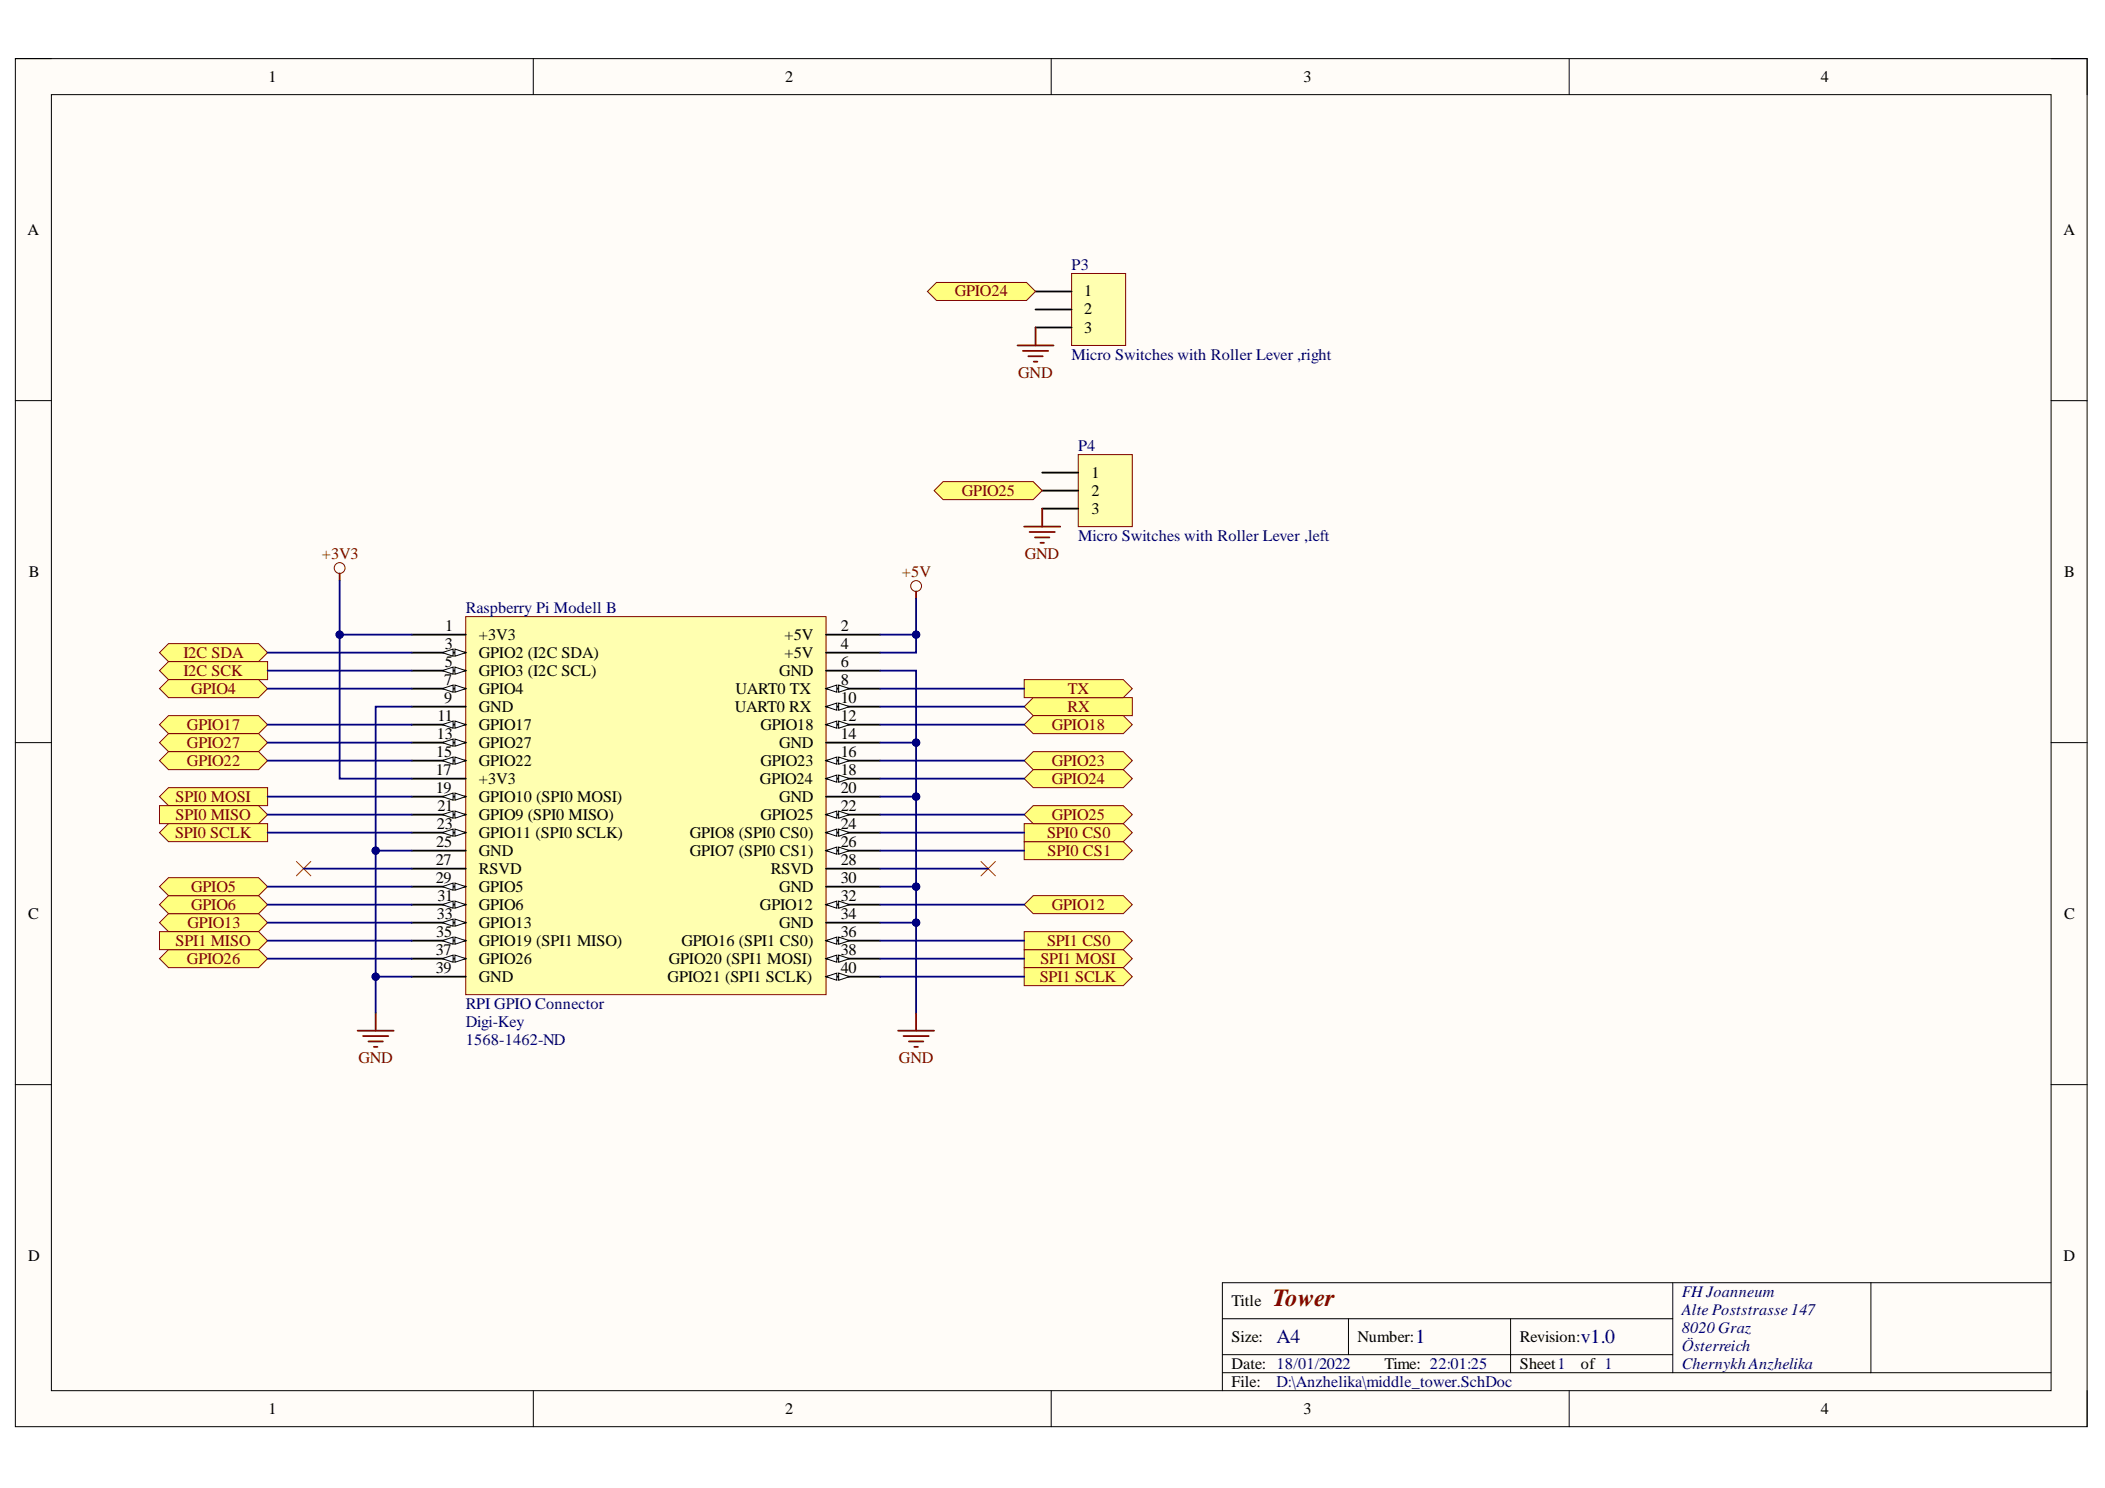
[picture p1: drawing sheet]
<svg xmlns="http://www.w3.org/2000/svg" width="297mm" height="210mm" viewBox="0 0 297 210" stroke-linecap="round" stroke-linejoin="round" font-family="sans-serif">
<path d="M2.2 8.3h292.3v193h-292.3z" fill-rule="evenodd" fill="#fffcf8"/>
<path d="M2.2 8.3h292.3v193h-292.3z" fill="none" stroke="#000" stroke-width=".14"/>
<path d="M7.3 13.3h282.1v182.9h-282.1z" fill-rule="evenodd" fill="#fffcf8"/>
<g fill="none" stroke="#000" stroke-width=".14">
<path d="M2.2 8.3h5.1M7.3 13.3h282.1v182.9h-282.1zM75.3 8.3v5M148.3 8.3v5M221.4 8.3v5M289.4 8.3h5.1v5M2.2 56.5h5.1M289.4 56.5h5.1M2.2 104.8h5.1M289.4 104.8h5.1M2.2 153h5.1M289.4 153h5.1"/>
<path d="M75.3 196.2v5.1M148.3 196.2v5.1M172.5 186h63.5M172.5 193.6h116.9M172.5 191.1h63.5M190.3 186v5.1M213.2 186v7.6M221.4 196.2v5.1M236 180.9v12.7M264 180.9v12.7M289.4 180.9h-116.9v15.3M294.5 196.2v5.1"/>
</g>
<path d="M65.7 87h50.9v53.3h-50.9z" fill-rule="evenodd" fill="#ffffb0"/>
<path d="M65.7 87h50.9v53.3h-50.9z" fill="none" stroke="#800000" stroke-width=".14"/>
<path d="M58.1 92.1h7.6M116.6 89.5h7.6" fill="none" stroke="#000" stroke-width=".25"/>
<path d="M64.2 91.6l1.5 .5-1.5 .5z" fill="#f8fcff"/>
<path d="M64.2 91.6l1.5 .5-1.5 .5z" fill="none" stroke="#000" stroke-width=".14"/>
<path d="M62.4 92.1l1.5-.5v1z" fill="#f8fcff"/>
<path d="M62.4 92.1l1.5-.5v1z" fill="none" stroke="#000" stroke-width=".14"/>
<path d="M58.1 94.6h7.6M116.6 92.1h7.6" fill="none" stroke="#000" stroke-width=".25"/>
<path d="M64.2 94.1l1.5 .5-1.5 .5z" fill="#f8fcff"/>
<path d="M64.2 94.1l1.5 .5-1.5 .5z" fill="none" stroke="#000" stroke-width=".14"/>
<path d="M62.4 94.6l1.5-.5v1z" fill="#f8fcff"/>
<path d="M62.4 94.6l1.5-.5v1z" fill="none" stroke="#000" stroke-width=".14"/>
<path d="M58.1 97.1h7.6M116.6 94.6h7.6" fill="none" stroke="#000" stroke-width=".25"/>
<path d="M64.2 96.6l1.5 .5-1.5 .6z" fill="#f8fcff"/>
<path d="M64.2 96.6l1.5 .5-1.5 .6z" fill="none" stroke="#000" stroke-width=".14"/>
<path d="M62.4 97.1l1.5-.5v1.1z" fill="#f8fcff"/>
<path d="M62.4 97.1l1.5-.5v1.1z" fill="none" stroke="#000" stroke-width=".14"/>
<path d="M116.6 97.1h7.6" fill="none" stroke="#000" stroke-width=".25"/>
<path d="M116.6 97.1l1.5-.5v1.1z" fill="#f8fcff"/>
<path d="M116.6 97.1l1.5-.5v1.1z" fill="none" stroke="#000" stroke-width=".14"/>
<path d="M118.3 96.6l1.6 .5-1.6 .6z" fill="#f8fcff"/>
<path d="M118.3 96.6l1.6 .5-1.6 .6z" fill="none" stroke="#000" stroke-width=".14"/>
<path d="M58.1 99.7h7.6M116.6 99.7h7.6" fill="none" stroke="#000" stroke-width=".25"/>
<path d="M116.6 99.7l1.5-.5v1z" fill="#f8fcff"/>
<path d="M116.6 99.7l1.5-.5v1z" fill="none" stroke="#000" stroke-width=".14"/>
<path d="M118.3 99.2l1.6 .5-1.6 .5z" fill="#f8fcff"/>
<path d="M118.3 99.2l1.6 .5-1.6 .5z" fill="none" stroke="#000" stroke-width=".14"/>
<path d="M58.1 102.2h7.6" fill="none" stroke="#000" stroke-width=".25"/>
<path d="M64.2 101.7l1.5 .5-1.5 .5z" fill="#f8fcff"/>
<path d="M64.2 101.7l1.5 .5-1.5 .5z" fill="none" stroke="#000" stroke-width=".14"/>
<path d="M62.4 102.2l1.5-.5v1z" fill="#f8fcff"/>
<path d="M62.4 102.2l1.5-.5v1z" fill="none" stroke="#000" stroke-width=".14"/>
<path d="M116.6 102.2h7.6" fill="none" stroke="#000" stroke-width=".25"/>
<path d="M116.6 102.2l1.5-.5v1z" fill="#f8fcff"/>
<path d="M116.6 102.2l1.5-.5v1z" fill="none" stroke="#000" stroke-width=".14"/>
<path d="M118.3 101.7l1.6 .5-1.6 .5z" fill="#f8fcff"/>
<path d="M118.3 101.7l1.6 .5-1.6 .5z" fill="none" stroke="#000" stroke-width=".14"/>
<path d="M58.1 104.8h7.6" fill="none" stroke="#000" stroke-width=".25"/>
<path d="M64.2 104.3l1.5 .5-1.5 .5z" fill="#f8fcff"/>
<path d="M64.2 104.3l1.5 .5-1.5 .5z" fill="none" stroke="#000" stroke-width=".14"/>
<path d="M62.4 104.8l1.5-.5v1z" fill="#f8fcff"/>
<path d="M62.4 104.8l1.5-.5v1z" fill="none" stroke="#000" stroke-width=".14"/>
<path d="M58.1 107.3h7.6M116.6 104.8h7.6" fill="none" stroke="#000" stroke-width=".25"/>
<path d="M64.2 106.8l1.5 .5-1.5 .5z" fill="#f8fcff"/>
<path d="M64.2 106.8l1.5 .5-1.5 .5z" fill="none" stroke="#000" stroke-width=".14"/>
<path d="M62.4 107.3l1.5-.5v1z" fill="#f8fcff"/>
<path d="M62.4 107.3l1.5-.5v1z" fill="none" stroke="#000" stroke-width=".14"/>
<path d="M116.6 107.3h7.6" fill="none" stroke="#000" stroke-width=".25"/>
<path d="M116.6 107.3l1.5-.5v1z" fill="#f8fcff"/>
<path d="M116.6 107.3l1.5-.5v1z" fill="none" stroke="#000" stroke-width=".14"/>
<path d="M118.3 106.8l1.6 .5-1.6 .5z" fill="#f8fcff"/>
<path d="M118.3 106.8l1.6 .5-1.6 .5z" fill="none" stroke="#000" stroke-width=".14"/>
<path d="M58.1 109.8h7.6M116.6 109.8h7.6" fill="none" stroke="#000" stroke-width=".25"/>
<path d="M116.6 109.8l1.5-.5v1z" fill="#f8fcff"/>
<path d="M116.6 109.8l1.5-.5v1z" fill="none" stroke="#000" stroke-width=".14"/>
<path d="M118.3 109.3l1.6 .5-1.6 .5z" fill="#f8fcff"/>
<path d="M118.3 109.3l1.6 .5-1.6 .5z" fill="none" stroke="#000" stroke-width=".14"/>
<path d="M58.1 112.4h7.6" fill="none" stroke="#000" stroke-width=".25"/>
<path d="M64.2 111.9l1.5 .5-1.5 .5z" fill="#f8fcff"/>
<path d="M64.2 111.9l1.5 .5-1.5 .5z" fill="none" stroke="#000" stroke-width=".14"/>
<path d="M62.4 112.4l1.5-.5v1z" fill="#f8fcff"/>
<path d="M62.4 112.4l1.5-.5v1z" fill="none" stroke="#000" stroke-width=".14"/>
<path d="M58.1 114.9h7.6M116.6 112.4h7.6" fill="none" stroke="#000" stroke-width=".25"/>
<path d="M64.2 114.4l1.5 .5-1.5 .5z" fill="#f8fcff"/>
<path d="M64.2 114.4l1.5 .5-1.5 .5z" fill="none" stroke="#000" stroke-width=".14"/>
<path d="M62.4 114.9l1.5-.5v1z" fill="#f8fcff"/>
<path d="M62.4 114.9l1.5-.5v1z" fill="none" stroke="#000" stroke-width=".14"/>
<path d="M116.6 114.9h7.6" fill="none" stroke="#000" stroke-width=".25"/>
<path d="M116.6 114.9l1.5-.5v1z" fill="#f8fcff"/>
<path d="M116.6 114.9l1.5-.5v1z" fill="none" stroke="#000" stroke-width=".14"/>
<path d="M118.3 114.4l1.6 .5-1.6 .5z" fill="#f8fcff"/>
<path d="M118.3 114.4l1.6 .5-1.6 .5z" fill="none" stroke="#000" stroke-width=".14"/>
<path d="M58.1 117.5h7.6" fill="none" stroke="#000" stroke-width=".25"/>
<path d="M64.2 116.9l1.5 .6-1.5 .5z" fill="#f8fcff"/>
<path d="M64.2 116.9l1.5 .6-1.5 .5z" fill="none" stroke="#000" stroke-width=".14"/>
<path d="M62.4 117.5l1.5-.6v1.1z" fill="#f8fcff"/>
<path d="M62.4 117.5l1.5-.6v1.1z" fill="none" stroke="#000" stroke-width=".14"/>
<path d="M116.6 117.5h7.6" fill="none" stroke="#000" stroke-width=".25"/>
<path d="M116.6 117.5l1.5-.6v1.1z" fill="#f8fcff"/>
<path d="M116.6 117.5l1.5-.6v1.1z" fill="none" stroke="#000" stroke-width=".14"/>
<path d="M118.3 116.9l1.6 .6-1.6 .5z" fill="#f8fcff"/>
<path d="M118.3 116.9l1.6 .6-1.6 .5z" fill="none" stroke="#000" stroke-width=".14"/>
<path d="M58.1 120h7.6M116.6 120h7.6" fill="none" stroke="#000" stroke-width=".25"/>
<path d="M116.6 120l1.5-.5v1z" fill="#f8fcff"/>
<path d="M116.6 120l1.5-.5v1z" fill="none" stroke="#000" stroke-width=".14"/>
<path d="M118.3 119.5l1.6 .5-1.6 .5z" fill="#f8fcff"/>
<path d="M118.3 119.5l1.6 .5-1.6 .5z" fill="none" stroke="#000" stroke-width=".14"/>
<path d="M58.1 122.5h7.6M58.1 125.1h7.6M116.6 122.5h7.6" fill="none" stroke="#000" stroke-width=".25"/>
<path d="M64.2 124.6l1.5 .5-1.5 .5z" fill="#f8fcff"/>
<path d="M64.2 124.6l1.5 .5-1.5 .5z" fill="none" stroke="#000" stroke-width=".14"/>
<path d="M62.4 125.1l1.5-.5v1z" fill="#f8fcff"/>
<path d="M62.4 125.1l1.5-.5v1z" fill="none" stroke="#000" stroke-width=".14"/>
<path d="M58.1 127.6h7.6M116.6 125.1h7.6" fill="none" stroke="#000" stroke-width=".25"/>
<path d="M64.2 127.1l1.5 .5-1.5 .5z" fill="#f8fcff"/>
<path d="M64.2 127.1l1.5 .5-1.5 .5z" fill="none" stroke="#000" stroke-width=".14"/>
<path d="M62.4 127.6l1.5-.5v1z" fill="#f8fcff"/>
<path d="M62.4 127.6l1.5-.5v1z" fill="none" stroke="#000" stroke-width=".14"/>
<path d="M116.6 127.6h7.6" fill="none" stroke="#000" stroke-width=".25"/>
<path d="M116.6 127.6l1.5-.5v1z" fill="#f8fcff"/>
<path d="M116.6 127.6l1.5-.5v1z" fill="none" stroke="#000" stroke-width=".14"/>
<path d="M118.3 127.1l1.6 .5-1.6 .5z" fill="#f8fcff"/>
<path d="M118.3 127.1l1.6 .5-1.6 .5z" fill="none" stroke="#000" stroke-width=".14"/>
<path d="M58.1 130.2h7.6" fill="none" stroke="#000" stroke-width=".25"/>
<path d="M64.2 129.6l1.5 .6-1.5 .5z" fill="#f8fcff"/>
<path d="M64.2 129.6l1.5 .6-1.5 .5z" fill="none" stroke="#000" stroke-width=".14"/>
<path d="M62.4 130.2l1.5-.6v1.1z" fill="#f8fcff"/>
<path d="M62.4 130.2l1.5-.6v1.1z" fill="none" stroke="#000" stroke-width=".14"/>
<path d="M58.1 132.7h7.6M116.6 130.2h7.6" fill="none" stroke="#000" stroke-width=".25"/>
<path d="M64.2 132.2l1.5 .5-1.5 .5z" fill="#f8fcff"/>
<path d="M64.2 132.2l1.5 .5-1.5 .5z" fill="none" stroke="#000" stroke-width=".14"/>
<path d="M62.4 132.7l1.5-.5v1z" fill="#f8fcff"/>
<path d="M62.4 132.7l1.5-.5v1z" fill="none" stroke="#000" stroke-width=".14"/>
<path d="M116.6 132.7h7.6" fill="none" stroke="#000" stroke-width=".25"/>
<path d="M116.6 132.7l1.5-.5v1z" fill="#f8fcff"/>
<path d="M116.6 132.7l1.5-.5v1z" fill="none" stroke="#000" stroke-width=".14"/>
<path d="M118.3 132.2l1.6 .5-1.6 .5z" fill="#f8fcff"/>
<path d="M118.3 132.2l1.6 .5-1.6 .5z" fill="none" stroke="#000" stroke-width=".14"/>
<path d="M58.1 135.2h7.6" fill="none" stroke="#000" stroke-width=".25"/>
<path d="M64.2 134.7l1.5 .5-1.5 .5z" fill="#f8fcff"/>
<path d="M64.2 134.7l1.5 .5-1.5 .5z" fill="none" stroke="#000" stroke-width=".14"/>
<path d="M62.4 135.2l1.5-.5v1z" fill="#f8fcff"/>
<path d="M62.4 135.2l1.5-.5v1z" fill="none" stroke="#000" stroke-width=".14"/>
<path d="M116.6 135.2h7.6" fill="none" stroke="#000" stroke-width=".25"/>
<path d="M116.6 135.2l1.5-.5v1z" fill="#f8fcff"/>
<path d="M116.6 135.2l1.5-.5v1z" fill="none" stroke="#000" stroke-width=".14"/>
<path d="M118.3 134.7l1.6 .5-1.6 .5z" fill="#f8fcff"/>
<path d="M118.3 134.7l1.6 .5-1.6 .5z" fill="none" stroke="#000" stroke-width=".14"/>
<path d="M58.1 137.8h7.6M116.6 137.8h7.6" fill="none" stroke="#000" stroke-width=".25"/>
<path d="M116.6 137.8l1.5-.5v1z" fill="#f8fcff"/>
<path d="M116.6 137.8l1.5-.5v1z" fill="none" stroke="#000" stroke-width=".14"/>
<path d="M118.3 137.3l1.6 .5-1.6 .5z" fill="#f8fcff"/>
<path d="M118.3 137.3l1.6 .5-1.6 .5z" fill="none" stroke="#000" stroke-width=".14"/>
<path d="M58.1 89.5h7.6" fill="none" stroke="#000" stroke-width=".25"/>
<g fill="none" stroke="#800000" stroke-width=".14">
<circle cx="47.9" cy="80.1" r=".76"/>
<circle cx="129.3" cy="82.7" r=".76"/>
</g>
<path d="M47.9 80.9v1M129.3 83.4v1M50.5 145.4h5.1M51.2 146.2h3.6M52 146.9h2M52.8 147.7h.5M53 142.9v2.5M126.7 145.4h5.1M127.5 146.2h3.6M128.3 146.9h2M129 147.7h.5M129.3 142.9v2.5" fill="none" stroke="#800000" stroke-width=".25"/>
<path d="M41.8 121.5l2.1 2M43.9 121.5l-2.1 2M138.4 121.5l2.1 2M140.5 121.5l-2.1 2" fill="none" stroke="#f00" stroke-width=".14"/>
<path d="M23.8 90.8h12.7l1.3 1.3-1.3 1.2h-12.7l-1.3-1.2z" fill-rule="evenodd" fill="#ffff80"/>
<path d="M23.8 90.8h12.7l1.3 1.3-1.3 1.2h-12.7l-1.3-1.2z" fill="none" stroke="#800000" stroke-width=".14"/>
<path d="M23.8 93.3h14v2.6h-14l-1.3-1.3z" fill-rule="evenodd" fill="#ffff80"/>
<path d="M23.8 93.3h14v2.6h-14l-1.3-1.3z" fill="none" stroke="#800000" stroke-width=".14"/>
<path d="M23.8 95.9h12.7l1.3 1.2-1.3 1.3h-12.7l-1.3-1.3z" fill-rule="evenodd" fill="#ffff80"/>
<path d="M23.8 95.9h12.7l1.3 1.2-1.3 1.3h-12.7l-1.3-1.3z" fill="none" stroke="#800000" stroke-width=".14"/>
<path d="M23.8 101h12.7l1.3 1.2-1.3 1.3h-12.7l-1.3-1.3z" fill-rule="evenodd" fill="#ffff80"/>
<path d="M23.8 101h12.7l1.3 1.2-1.3 1.3h-12.7l-1.3-1.3z" fill="none" stroke="#800000" stroke-width=".14"/>
<path d="M22.5 104.8l1.3-1.3h12.7l1.3 1.3-1.3 1.2h-12.7z" fill-rule="evenodd" fill="#ffff80"/>
<path d="M22.5 104.8l1.3-1.3h12.7l1.3 1.3-1.3 1.2h-12.7z" fill="none" stroke="#800000" stroke-width=".14"/>
<path d="M22.5 107.3l1.3-1.3h12.7l1.3 1.3-1.3 1.3h-12.7z" fill-rule="evenodd" fill="#ffff80"/>
<path d="M22.5 107.3l1.3-1.3h12.7l1.3 1.3-1.3 1.3h-12.7z" fill="none" stroke="#800000" stroke-width=".14"/>
<path d="M22.5 112.4l1.3-1.3h14v2.5h-14z" fill-rule="evenodd" fill="#ffff80"/>
<path d="M22.5 112.4l1.3-1.3h14v2.5h-14z" fill="none" stroke="#800000" stroke-width=".14"/>
<path d="M22.5 113.6h14l1.3 1.3-1.3 1.3h-14z" fill-rule="evenodd" fill="#ffff80"/>
<path d="M22.5 113.6h14l1.3 1.3-1.3 1.3h-14z" fill="none" stroke="#800000" stroke-width=".14"/>
<path d="M22.5 117.5l1.3-1.3h14v2.5h-14z" fill-rule="evenodd" fill="#ffff80"/>
<path d="M22.5 117.5l1.3-1.3h14v2.5h-14z" fill="none" stroke="#800000" stroke-width=".14"/>
<path d="M23.8 134h12.7l1.3 1.2-1.3 1.3h-12.7l-1.3-1.3z" fill-rule="evenodd" fill="#ffff80"/>
<path d="M23.8 134h12.7l1.3 1.2-1.3 1.3h-12.7l-1.3-1.3z" fill="none" stroke="#800000" stroke-width=".14"/>
<path d="M23.8 128.9h12.7l1.3 1.3-1.3 1.2h-12.7l-1.3-1.2z" fill-rule="evenodd" fill="#ffff80"/>
<path d="M23.8 128.9h12.7l1.3 1.3-1.3 1.2h-12.7l-1.3-1.2z" fill="none" stroke="#800000" stroke-width=".14"/>
<path d="M23.8 126.3h12.7l1.3 1.3-1.3 1.3h-12.7l-1.3-1.3z" fill-rule="evenodd" fill="#ffff80"/>
<path d="M23.8 126.3h12.7l1.3 1.3-1.3 1.3h-12.7l-1.3-1.3z" fill="none" stroke="#800000" stroke-width=".14"/>
<path d="M22.5 125.1l1.3-1.3h12.7l1.3 1.3-1.3 1.2h-12.7z" fill-rule="evenodd" fill="#ffff80"/>
<path d="M22.5 125.1l1.3-1.3h12.7l1.3 1.3-1.3 1.2h-12.7z" fill="none" stroke="#800000" stroke-width=".14"/>
<path d="M22.5 131.4h14l1.3 1.3-1.3 1.3h-14z" fill-rule="evenodd" fill="#ffff80"/>
<path d="M22.5 131.4h14l1.3 1.3-1.3 1.3h-14z" fill="none" stroke="#800000" stroke-width=".14"/>
<path d="M144.5 134h14l1.3 1.2-1.3 1.3h-14z" fill-rule="evenodd" fill="#ffff80"/>
<path d="M144.5 134h14l1.3 1.2-1.3 1.3h-14z" fill="none" stroke="#800000" stroke-width=".14"/>
<path d="M144.5 118.7h14l1.3 1.3-1.3 1.3h-14z" fill-rule="evenodd" fill="#ffff80"/>
<path d="M144.5 118.7h14l1.3 1.3-1.3 1.3h-14z" fill="none" stroke="#800000" stroke-width=".14"/>
<path d="M144.5 136.5h14l1.3 1.3-1.3 1.2h-14z" fill-rule="evenodd" fill="#ffff80"/>
<path d="M144.5 136.5h14l1.3 1.3-1.3 1.2h-14z" fill="none" stroke="#800000" stroke-width=".14"/>
<path d="M144.5 116.2h14l1.3 1.3-1.3 1.2h-14z" fill-rule="evenodd" fill="#ffff80"/>
<path d="M144.5 116.2h14l1.3 1.3-1.3 1.2h-14z" fill="none" stroke="#800000" stroke-width=".14"/>
<path d="M144.5 99.7l1.3-1.3h14v2.6h-14z" fill-rule="evenodd" fill="#ffff80"/>
<path d="M144.5 99.7l1.3-1.3h14v2.6h-14z" fill="none" stroke="#800000" stroke-width=".14"/>
<path d="M144.5 95.9h14l1.3 1.2-1.3 1.3h-14z" fill-rule="evenodd" fill="#ffff80"/>
<path d="M144.5 95.9h14l1.3 1.2-1.3 1.3h-14z" fill="none" stroke="#800000" stroke-width=".14"/>
<path d="M144.5 107.3l1.3-1.3h12.7l1.3 1.3-1.3 1.3h-12.7z" fill-rule="evenodd" fill="#ffff80"/>
<path d="M144.5 107.3l1.3-1.3h12.7l1.3 1.3-1.3 1.3h-12.7z" fill="none" stroke="#800000" stroke-width=".14"/>
<path d="M144.5 109.8l1.3-1.2h12.7l1.3 1.2-1.3 1.3h-12.7z" fill-rule="evenodd" fill="#ffff80"/>
<path d="M144.5 109.8l1.3-1.2h12.7l1.3 1.2-1.3 1.3h-12.7z" fill="none" stroke="#800000" stroke-width=".14"/>
<path d="M144.5 114.9l1.3-1.3h12.7l1.3 1.3-1.3 1.3h-12.7z" fill-rule="evenodd" fill="#ffff80"/>
<path d="M144.5 114.9l1.3-1.3h12.7l1.3 1.3-1.3 1.3h-12.7z" fill="none" stroke="#800000" stroke-width=".14"/>
<path d="M144.5 127.6l1.3-1.3h12.7l1.3 1.3-1.3 1.3h-12.7z" fill-rule="evenodd" fill="#ffff80"/>
<path d="M144.5 127.6l1.3-1.3h12.7l1.3 1.3-1.3 1.3h-12.7z" fill="none" stroke="#800000" stroke-width=".14"/>
<path d="M144.5 131.4h14l1.3 1.3-1.3 1.3h-14z" fill-rule="evenodd" fill="#ffff80"/>
<path d="M144.5 131.4h14l1.3 1.3-1.3 1.3h-14z" fill="none" stroke="#800000" stroke-width=".14"/>
<path d="M144.5 102.2l1.3-1.2h12.7l1.3 1.2-1.3 1.3h-12.7z" fill-rule="evenodd" fill="#ffff80"/>
<path d="M144.5 102.2l1.3-1.2h12.7l1.3 1.2-1.3 1.3h-12.7z" fill="none" stroke="#800000" stroke-width=".14"/>
<path d="M47.9 81.9v7.6h10.2" fill="none" stroke="#000080" stroke-width=".25"/>
<circle cx="47.9" cy="89.5" r=".51" fill="#000080"/>
<circle cx="47.9" cy="89.5" r=".51" fill="none" stroke="#000080" stroke-width=".14"/>
<path d="M129.3 84.4v5.1h-5.1" fill="none" stroke="#000080" stroke-width=".25"/>
<circle cx="129.3" cy="89.5" r=".51" fill="#000080"/>
<circle cx="129.3" cy="89.5" r=".51" fill="none" stroke="#000080" stroke-width=".14"/>
<path d="M129.3 89.5v2.6h-5.1" fill="none" stroke="#000080" stroke-width=".25"/>
<circle cx="129.3" cy="89.5" r=".51" fill="#000080"/>
<circle cx="129.3" cy="89.5" r=".51" fill="none" stroke="#000080" stroke-width=".14"/>
<path d="M58.1 137.8h-5.1v5.1" fill="none" stroke="#000080" stroke-width=".25"/>
<circle cx="53" cy="137.8" r=".51" fill="#000080"/>
<circle cx="53" cy="137.8" r=".51" fill="none" stroke="#000080" stroke-width=".14"/>
<path d="M53 120h5.1" fill="none" stroke="#000080" stroke-width=".25"/>
<circle cx="53" cy="120" r=".51" fill="#000080"/>
<circle cx="53" cy="120" r=".51" fill="none" stroke="#000080" stroke-width=".14"/>
<path d="M58.1 99.7h-5.1v38.1" fill="none" stroke="#000080" stroke-width=".25"/>
<circle cx="53" cy="120" r=".51" fill="#000080"/>
<circle cx="53" cy="120" r=".51" fill="none" stroke="#000080" stroke-width=".14"/>
<circle cx="53" cy="137.8" r=".51" fill="#000080"/>
<circle cx="53" cy="137.8" r=".51" fill="none" stroke="#000080" stroke-width=".14"/>
<path d="M124.2 104.8h5.1v38.1" fill="none" stroke="#000080" stroke-width=".25"/>
<circle cx="129.3" cy="104.8" r=".51" fill="#000080"/>
<circle cx="129.3" cy="104.8" r=".51" fill="none" stroke="#000080" stroke-width=".14"/>
<circle cx="129.3" cy="112.4" r=".51" fill="#000080"/>
<circle cx="129.3" cy="112.4" r=".51" fill="none" stroke="#000080" stroke-width=".14"/>
<circle cx="129.3" cy="125.1" r=".51" fill="#000080"/>
<circle cx="129.3" cy="125.1" r=".51" fill="none" stroke="#000080" stroke-width=".14"/>
<circle cx="129.3" cy="130.2" r=".51" fill="#000080"/>
<circle cx="129.3" cy="130.2" r=".51" fill="none" stroke="#000080" stroke-width=".14"/>
<path d="M124.2 130.2h5.1" fill="none" stroke="#000080" stroke-width=".25"/>
<circle cx="129.3" cy="130.2" r=".51" fill="#000080"/>
<circle cx="129.3" cy="130.2" r=".51" fill="none" stroke="#000080" stroke-width=".14"/>
<path d="M124.2 125.1h5.1" fill="none" stroke="#000080" stroke-width=".25"/>
<circle cx="129.3" cy="125.1" r=".51" fill="#000080"/>
<circle cx="129.3" cy="125.1" r=".51" fill="none" stroke="#000080" stroke-width=".14"/>
<path d="M124.2 112.4h5.1" fill="none" stroke="#000080" stroke-width=".25"/>
<circle cx="129.3" cy="112.4" r=".51" fill="#000080"/>
<circle cx="129.3" cy="112.4" r=".51" fill="none" stroke="#000080" stroke-width=".14"/>
<path d="M37.8 92.1h20.3M37.8 94.6h20.3M37.8 97.1h20.3M47.9 89.5v20.3h10.2M37.8 102.2h20.3M37.8 104.8h20.3M37.8 107.3h20.3" fill="none" stroke="#000080" stroke-width=".25"/>
<circle cx="47.9" cy="89.5" r=".51" fill="#000080"/>
<circle cx="47.9" cy="89.5" r=".51" fill="none" stroke="#000080" stroke-width=".14"/>
<g fill="none" stroke="#000080" stroke-width=".25">
<path d="M124.2 94.6h5.1v10.2M124.2 99.7h20.3M124.2 97.1h20.3M37.8 112.4h20.3M37.8 114.9h20.3M37.8 117.5h20.3M124.2 114.9h20.3M124.2 117.5h20.3M124.2 120h20.3M124.2 109.8h20.3M124.2 107.3h20.3M124.2 102.2h20.3"/>
<path d="M37.8 125.1h20.3M37.8 127.6h20.3M37.8 130.2h20.3M37.8 132.7h20.3M37.8 135.2h20.3M42.8 122.5h15.3M124.2 122.5h15.2M124.2 127.6h20.3M124.2 132.7h20.3M124.2 135.2h20.3M124.2 137.8h20.3"/>
</g>
<circle cx="129.3" cy="104.8" r=".51" fill="#000080"/>
<circle cx="129.3" cy="104.8" r=".51" fill="none" stroke="#000080" stroke-width=".14"/>
<path d="M151.2 38.6h7.6v10.1h-7.6z" fill-rule="evenodd" fill="#ffffb0"/>
<path d="M151.2 38.6h7.6v10.1h-7.6z" fill="none" stroke="#800000" stroke-width=".14"/>
<path d="M146.1 41.1h5.1M146.1 43.7h5.1M146.1 46.2h5.1" fill="none" stroke="#000" stroke-width=".25"/>
<path d="M143.6 48.7h5.1M144.3 49.5h3.6M145.1 50.3h2M145.9 51h.5M146.1 46.2v2.5" fill="none" stroke="#800000" stroke-width=".25"/>
<path d="M152.2 64.1h7.6v10.2h-7.6z" fill-rule="evenodd" fill="#ffffb0"/>
<path d="M152.2 64.1h7.6v10.2h-7.6z" fill="none" stroke="#800000" stroke-width=".14"/>
<path d="M147.1 66.7h5.1M147.1 69.2h5.1M147.1 71.7h5.1" fill="none" stroke="#000" stroke-width=".25"/>
<path d="M144.5 74.3h5.1M145.3 75h3.5M146.1 75.8h2M146.8 76.6h.5M147.1 71.7v2.6" fill="none" stroke="#800000" stroke-width=".25"/>
<path d="M130.9 41.1l1.2-1.3h12.8l1.2 1.3-1.2 1.3h-12.8z" fill-rule="evenodd" fill="#ffff80"/>
<path d="M130.9 41.1l1.2-1.3h12.8l1.2 1.3-1.2 1.3h-12.8z" fill="none" stroke="#800000" stroke-width=".14"/>
<path d="M131.8 69.2l1.3-1.3h12.7l1.3 1.3-1.3 1.3h-12.7z" fill-rule="evenodd" fill="#ffff80"/>
<path d="M131.8 69.2l1.3-1.3h12.7l1.3 1.3-1.3 1.3h-12.7z" fill="none" stroke="#800000" stroke-width=".14"/>
<text font-size="3.5" fill="#800000" x="179.6" y="184.3">Tower</text>
<g font-size="2.8" fill="#000080">
<text x="180.1" y="189.5">A4</text>
<text x="199.8" y="189.5">1</text>
<text x="223.1" y="189.5">v1.0</text>
</g>
<g font-size="2.3">
<text x="37.9" y="11.6">1</text>
<text x="110.8" y="11.6">2</text>
<text x="183.9" y="11.6">3</text>
<text x="256.9" y="11.6">4</text>
<text x="3.9" y="33.1">A</text>
<text x="291.2" y="33.1">A</text>
<text x="153" y="41.8">1</text>
<text x="153" y="44.4">2</text>
<text x="153" y="47">3</text>
<text x="154" y="67.4">1</text>
<text x="154" y="70">2</text>
<text x="154" y="72.5">3</text>
<text x="4.1" y="81.4">B</text>
<text x="291.3" y="81.4">B</text>
<text x="62.8" y="89">1</text>
<text x="118.7" y="89">2</text>
<text x="62.8" y="91.5">3</text>
<text x="62.8" y="94.1">5</text>
<text x="67.6" y="92.8">GPIO2 (I2C SDA)</text>
<text x="67.6" y="95.4">GPIO3 (I2C SCL)</text>
<text x="67.6" y="90.2">+3V3</text>
<text x="109.9" y="95.4">GND</text>
<text x="110.7" y="90.2">+5V</text>
<text x="110.7" y="92.8">+5V</text>
<text x="118.7" y="91.5">4</text>
<text x="118.7" y="94.1">6</text>
<text x="61.7" y="101.7">11</text>
<text x="62.7" y="96.6">7</text>
<text x="62.7" y="99.2">9</text>
<text x="67.6" y="97.9">GPIO4</text>
<text x="67.6" y="100.4">GND</text>
<text x="103.7" y="100.4">UART0 RX</text>
<text x="103.8" y="97.9">UART0 TX</text>
<text x="118.7" y="96.6">8</text>
<text x="118.7" y="99.2">10</text>
<text x="118.7" y="101.7">12</text>
<text x="61.6" y="106.8">15</text>
<text x="61.7" y="104.3">13</text>
<text x="67.6" y="103">GPIO17</text>
<text x="67.6" y="105.5">GPIO27</text>
<text x="107.3" y="103">GPIO18</text>
<text x="109.9" y="105.5">GND</text>
<text x="118.7" y="104.3">14</text>
<text x="118.7" y="106.8">16</text>
<text x="61.5" y="109.3">17</text>
<text x="61.5" y="111.9">19</text>
<text x="67.6" y="108.1">GPIO22</text>
<text x="67.6" y="110.6">+3V3</text>
<text x="67.6" y="113.1">GPIO10 (SPI0 MOSI)</text>
<text x="107.2" y="110.6">GPIO24</text>
<text x="107.3" y="108.1">GPIO23</text>
<text x="109.9" y="113.1">GND</text>
<text x="118.7" y="109.3">18</text>
<text x="118.7" y="111.9">20</text>
<text x="61.6" y="119.5">25</text>
<text x="61.7" y="116.9">23</text>
<text x="61.7" y="114.4">21</text>
<text x="67.6" y="115.7">GPIO9 (SPI0 MISO)</text>
<text x="67.6" y="118.2">GPIO11 (SPI0 SCLK)</text>
<text x="97.3" y="118.2">GPIO8 (SPI0 CS0)</text>
<text x="107.3" y="115.7">GPIO25</text>
<text x="118.7" y="114.4">22</text>
<text x="118.7" y="116.9">24</text>
<text x="118.7" y="119.5">26</text>
<text x="61.5" y="122">27</text>
<text x="61.5" y="124.5">29</text>
<text x="67.6" y="120.7">GND</text>
<text x="67.6" y="123.3">RSVD</text>
<text x="67.6" y="125.8">GPIO5</text>
<text x="97.3" y="120.7">GPIO7 (SPI0 CS1)</text>
<text x="108.8" y="123.3">RSVD</text>
<text x="109.9" y="125.8">GND</text>
<text x="118.7" y="122">28</text>
<text x="118.7" y="124.5">30</text>
<text x="4" y="129.6">C</text>
<text x="61.7" y="129.6">33</text>
<text x="61.7" y="127.1">31</text>
<text x="67.6" y="128.3">GPIO6</text>
<text x="67.6" y="130.9">GPIO13</text>
<text x="107.2" y="128.3">GPIO12</text>
<text x="109.9" y="130.9">GND</text>
<text x="118.7" y="127.1">32</text>
<text x="118.7" y="129.6">34</text>
<text x="291.3" y="129.6">C</text>
<text x="61.5" y="134.7">37</text>
<text x="61.5" y="137.3">39</text>
<text x="61.6" y="132.1">35</text>
<text x="67.6" y="133.4">GPIO19 (SPI1 MISO)</text>
<text x="67.6" y="136">GPIO26</text>
<text x="94.4" y="136">GPIO20 (SPI1 MOSI)</text>
<text x="96.2" y="133.4">GPIO16 (SPI1 CS0)</text>
<text x="118.7" y="132.1">36</text>
<text x="118.7" y="134.7">38</text>
<text x="118.7" y="137.3">40</text>
<text x="67.6" y="138.5">GND</text>
<text x="94.2" y="138.5">GPIO21 (SPI1 SCLK)</text>
<text x="4" y="177.8">D</text>
<text x="291.2" y="177.8">D</text>
<text x="173.8" y="184.3">Title</text>
<text x="173.8" y="189.3">Size:</text>
<text x="191.6" y="189.3">Number:</text>
<text x="214.5" y="189.3">Revision:</text>
<text x="173.8" y="193.1">Date: 18/01/2022</text>
<text x="173.8" y="195.7">File:</text>
<text x="195.4" y="193.1">Time: 22:01:25</text>
<text x="214.5" y="193.1">Sheet1</text>
<text x="223.1" y="193.1">of 1</text>
<text x="37.9" y="199.5">1</text>
<text x="110.8" y="199.5">2</text>
<text x="183.9" y="199.5">3</text>
<text x="256.9" y="199.5">4</text>
</g>
<g font-size="2.3" fill="#800000">
<text x="134.7" y="41.8">GPIO24</text>
<text x="143.7" y="53.3">GND</text>
<text x="135.7" y="70">GPIO25</text>
<text x="45.4" y="78.8">+3V3</text>
<text x="127.3" y="81.4">+5V</text>
<text x="144.6" y="78.8">GND</text>
<text x="25.9" y="92.8">I2C SDA</text>
<text x="25.9" y="95.4">I2C SCK</text>
<text x="27" y="97.9">GPIO4</text>
<text x="150.6" y="100.4">RX</text>
<text x="150.7" y="97.9">TX</text>
<text x="26.4" y="103">GPIO17</text>
<text x="26.4" y="105.5">GPIO27</text>
<text x="148.4" y="103">GPIO18</text>
<text x="24.8" y="113.1">SPI0 MOSI</text>
<text x="26.4" y="108.1">GPIO22</text>
<text x="148.4" y="108.1">GPIO23</text>
<text x="148.4" y="110.6">GPIO24</text>
<text x="24.7" y="118.2">SPI0 SCLK</text>
<text x="24.8" y="115.7">SPI0 MISO</text>
<text x="147.7" y="118.2">SPI0 CS0</text>
<text x="148.4" y="115.7">GPIO25</text>
<text x="27" y="125.8">GPIO5</text>
<text x="147.8" y="120.7">SPI0 CS1</text>
<text x="26.5" y="130.9">GPIO13</text>
<text x="27" y="128.3">GPIO6</text>
<text x="148.4" y="128.3">GPIO12</text>
<text x="24.8" y="133.4">SPI1 MISO</text>
<text x="26.4" y="136">GPIO26</text>
<text x="146.8" y="136">SPI1 MOSI</text>
<text x="147.7" y="133.4">SPI1 CS0</text>
<text x="146.7" y="138.5">SPI1 SCLK</text>
<text x="50.6" y="150">GND</text>
<text x="126.9" y="150">GND</text>
</g>
<g font-size="2.3" fill="#000080">
<text x="151.2" y="38">P3</text>
<text x="151.2" y="50.8">Micro Switches with Roller Lever ,right</text>
<text x="152.1" y="63.6">P4</text>
<text x="152.1" y="76.3">Micro Switches with Roller Lever ,left</text>
<text x="65.7" y="86.4">Raspberry Pi Modell B</text>
<text x="65.7" y="142.4">RPI GPIO Connector</text>
<text x="65.7" y="144.9">Digi-Key</text>
<text x="65.7" y="147.4">1568-1462-ND</text>
<text x="237.3" y="183">FHJoanneum</text>
<text x="237.3" y="185.5">Alte Poststrasse 147</text>
<text x="237.3" y="188.1">8020 Graz</text>
<text x="237.3" y="190.6">Österreich</text>
<text x="180.1" y="195.7">D:\Anzhelika\middle_tower.SchDoc</text>
<text x="237.3" y="193.1">Chernykh Anzhelika</text>
</g>
</svg>
